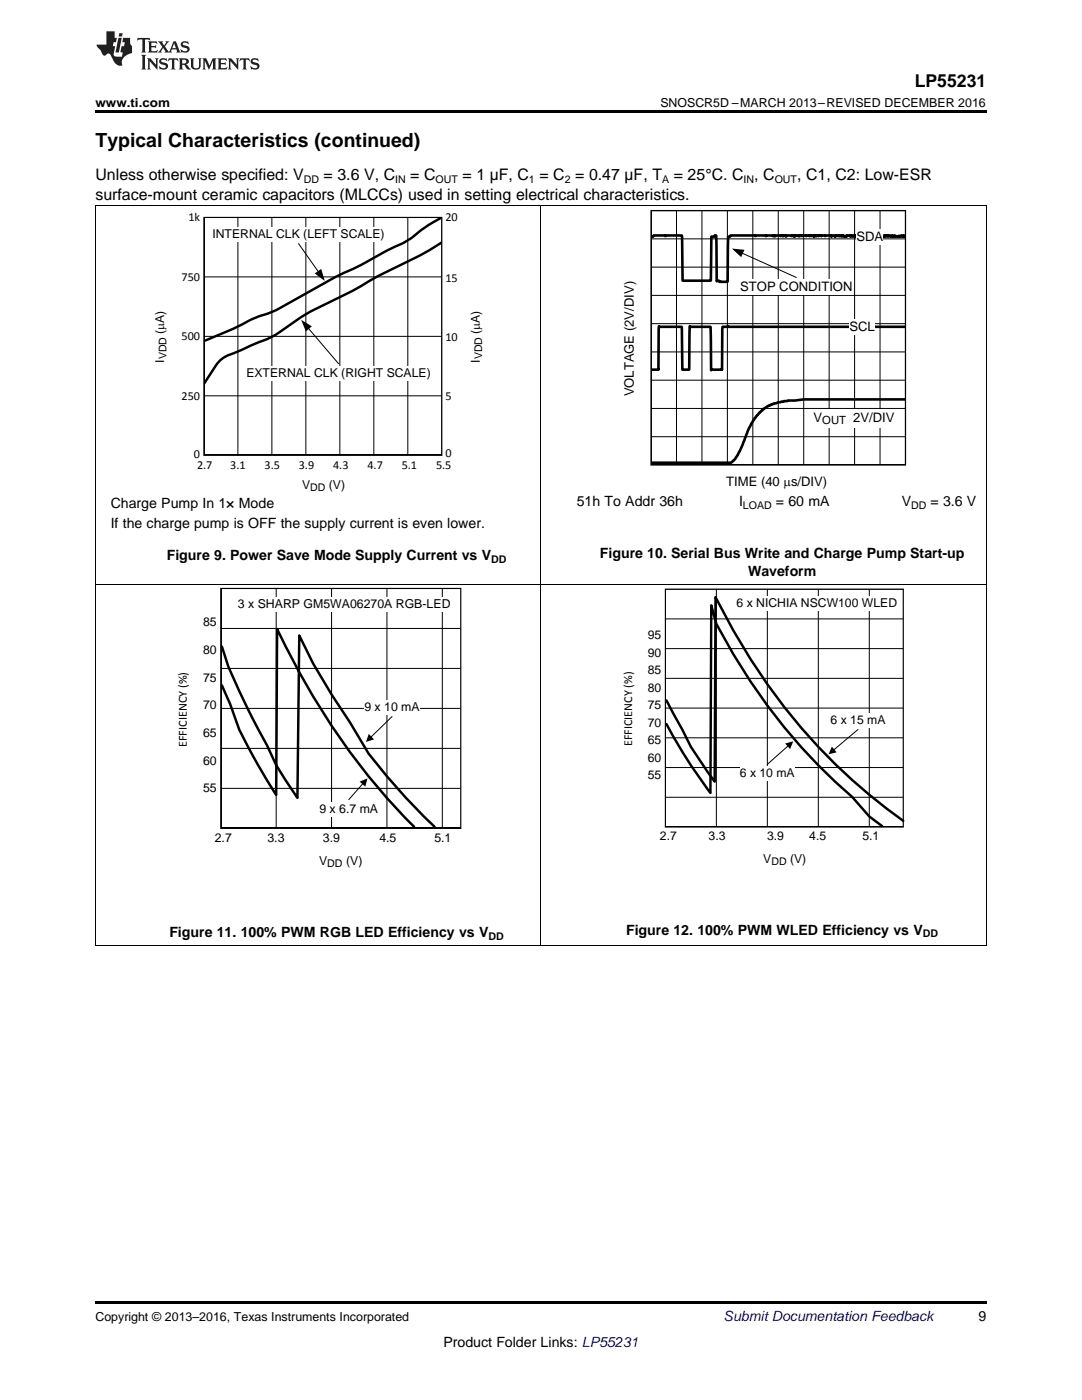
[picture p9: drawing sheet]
<svg xmlns="http://www.w3.org/2000/svg" width="216mm" height="279mm" viewBox="0 0 216 279" stroke-linecap="round" stroke-linejoin="round" font-family="sans-serif">
<path d="M19 188.7h.2zM196.7 188.7h.1zM19 259.7h177.8v.5h-177.8z" fill="#000"/>
<g fill="none" stroke="#000" stroke-width=".2">
<path d="M19.1 116.6v72.1M55.1 117.4v47.9M66.2 117.4v47.9M77.2 117.4v47.9M88.3 117.4v47.9M91.9 117.4h-47.8v47.9h47.8M107.9 116.6v72.1M196.8 116.6v72.1M44.1 133.4h47.8M44.1 125.4h47.8M44.1 157.3h47.8M44.1 149.4h47.8"/>
<path d="M44.1 141.4h47.8M19 188.6h177.8"/>
</g>
<path d="M44.1 117.4v47.9h47.8v-47.9zM43.6 117.3h48.5v48.5h-48.5z" fill-rule="evenodd" fill="#fff"/>
<path d="M44.1 117.4h47.8v47.9h-47.8z" fill="none" stroke="#000" stroke-width=".24"/>
<path d="M47.5 119.1h42.4v2.9h-42.4z" fill-rule="evenodd" fill="#fff"/>
<path d="M72.4 156.3l-2.8 3.3" fill="none" stroke="#000" stroke-width=".2"/>
<path d="M71.8 156l1.5-.6-.4 1.6z" fill="#000"/>
<path d="M63.7 160h11.8v2.9h-11.8z" fill-rule="evenodd" fill="#fff"/>
<path d="M78.2 143l-4.2 4.1" fill="none" stroke="#000" stroke-width=".2"/>
<path d="M73.6 146.5l1 1.1-1.6 .5z" fill="#000"/>
<path d="M72.7 139.6h11.1v3h-11.1z" fill-rule="evenodd" fill="#fff"/>
<path d="M44.3 136.8l1.6 3.7 1.8 5.1 3.7 7 3.7 6.1v-5.9M44.3 129.1a66 66 0 0 0 5.3 12.7l.9 1.8a87.9 87.9 0 0 1 4.6 9.2M59.6 134l-4.3-8.5-.2 27.3M59.6 134a133.4 133.4 0 0 0 23 31M59.6 134l-.3 25.2-4.2-6.4M59.6 134l.1-7.2 2.8 5.6 3.7 6.2 3.6 5.6 3.7 6.2a123.8 123.8 0 0 0 13.2 14.6" fill="none" stroke="#000" stroke-width=".49"/>
<path d="M142.9 117.6v47.4M153.1 117.6v47.4M163.3 117.6v47.4M173.5 117.6v47.4M180.2 117.6h-47.4v47.4h47.4M132.8 135.4h47.4M132.8 129.4h47.4M132.8 123.5h47.4M132.8 159.1h47.4M132.8 153.2h47.4M132.8 147.2h47.4M132.8 141.3h47.4" fill="none" stroke="#000" stroke-width=".2"/>
<path d="M132.8 117.6v47.4h47.4v-47.4zM132.3 117.4h48.3v48.1h-48.3z" fill-rule="evenodd" fill="#fff"/>
<path d="M132.8 117.6h47.4v47.4h-47.4z" fill="none" stroke="#000" stroke-width=".23"/>
<path d="M147 119h32v2.9h-32z" fill-rule="evenodd" fill="#fff"/>
<path d="M157.3 148.8l-4.2 3.7" fill="none" stroke="#000" stroke-width=".2"/>
<path d="M156.7 148.4l1.6-.5-.6 1.6z" fill="#000"/>
<path d="M147.6 152.9h11v3h-11z" fill-rule="evenodd" fill="#fff"/>
<path d="M171.2 145.6l-4.9 4.1" fill="none" stroke="#000" stroke-width=".2"/>
<path d="M166 149l.9 1.1-1.6 .4z" fill="#000"/>
<path d="M165.7 142.3h11v2.9h-11z" fill-rule="evenodd" fill="#fff"/>
<path d="M88.2 48.4l-4.2 2.5-8.3 4.1-5.3 3-8.8 4.4-5.9 3.9a28.6 28.6 0 0 1-5.9 2.8l-1.8 .8a13.1 13.1 0 0 0-4.2 2.1l-.7 .9-2.4 3.7M88.2 43.4a26.9 26.9 0 0 0-5.9 3.9 23.5 23.5 0 0 1-4.8 2.6l-5.8 3.1-5 2.4-11.4 6.4-4.4 1.6-4 2.1-6.2 2.6M133 139.8l4.9 9.3 4.7 6.9 .2-36.8a117.4 117.4 0 0 0 37.4 44.6M133 144.5l1.1 2.1a102.9 102.9 0 0 0 7.7 11.7l.1-37.5 1 3.7a115.2 115.2 0 0 0 27.2 34.6l3.4 3.8 2.5 2" fill="none" stroke="#000" stroke-width=".49"/>
<g fill="none" stroke="#000" stroke-width=".2">
<path d="M19.1 41.1v75.6M40.7 43.4h47.5v47.5h-47.5zM40.7 55.3h47.5M47.5 43.4v47.5M54.2 43.4v47.5M61 43.4v47.5M67.8 43.4v47.5M74.6 43.4v47.5M81.4 43.4v47.5M107.9 41.1v75.6M196.8 41.1v75.6M40.7 79h47.5"/>
<path d="M40.7 67.1h47.5M19 116.6h177.8"/>
</g>
<path d="M40.7 43.4v47.5h47.5v-47.5zM40.2 42.9h48.4v48.4h-48.4z" fill-rule="evenodd" fill="#fff"/>
<path d="M40.7 43.4h47.5v47.5h-47.5z" fill="none" stroke="#000" stroke-width=".23"/>
<path d="M61.5 65.5l6.1 7.1" fill="none" stroke="#000" stroke-width=".2"/>
<path d="M60.1 63.8l2.1 1.3-1.2 1z" fill="#000"/>
<path d="M49.2 73h36.7v2.9h-36.7z" fill-rule="evenodd" fill="#fff"/>
<path d="M59.6 48.6l4 5.7" fill="none" stroke="#000" stroke-width=".2"/>
<path d="M62.8 54.6l1.3-.9 .7 2.4z" fill="#000"/>
<path d="M42.4 45.3h34.3v2.9h-34.3z" fill-rule="evenodd" fill="#fff"/>
<path d="M129.9 47.2h.5v-.2h2.3l.1 .1v-.1h3.2l.2 9h5.6l.1-8.8 1-.2 .1 9.1 .4-.1 .1 .2 .2-.1v.1h1.5l.1-9h.4l.1-.2h4.8l.1 .1 .1-.1h2l.1 .1v-.1h1.2l.1 .1 .1-.1 .2 .1 .3-.1h.9l.1 .1 .1-.1 .3 .1v-.1l.2 .1v-.1h.3l.1 .2 .1-.2h1l.1 .1 .3-.1 .1 .2 .1-.2 .1 .1 .1-.1 .1 .1v-.1h.4l.1 .1 .2-.1 .1 .1 .1-.1 .3 .1 .1-.1h.7l.1 .1 .1-.1h.4l.1 .1 .1-.1 .3 .1 .2-.1 .4 .2 .1-.2 .2 .1 .1-.1 .1 .1 .1-.1 .3 .1v-.1h.4l.1 .1 .1-.1h.5l.1 .1 .1-.1h1l.2 .2 .1-.2h.5v.2l.2-.2 .1 .1 .1-.1 .3 .1v-.1l.3 .1 .3-.1 .2 .2 .1-.2 .4 .2h.3l.1-.2 .1 .1 .1-.1 .5 .1 .1-.1 .1 .2 .1-.2h.2l.1 .2 .2-.2 .2 .1 .2-.1 .1 .2 .3-.2h.1l.1 .2h.2l.1-.2 .1 .2 .1-.1 .2 .1 .4-.1 .1 .1 .1-.2 .1 .2h.2l.1-.2h.3v.2l.1-.1 .1 .1 .1-.1 .2 .1 .1-.2 .2 .2 .1-.2v.1l.4-.1 .4 .2 .1-.2 .1 .1 .1-.1 .1 .2 .3-.2 .1 .2 .1-.1 .3 .1 .1-.2 .2 .2 .1-.2 .2 .1 .3-.1v.2l.2-.2h.2l.1 .2 .1-.1 .1 .1 .2-.2 .2 .2 .1-.1 .1 .1 .1-.2 .1 .2h.5l.1-.1v.1l.1-.1 .3 .1 .2-.2 .2 .2 .2-.2 .3 .2M180.6 79.7h-20.3l-1.7 .2h-1.4l-1.9 .4-2.2 .8-1.4 1.1-.8 .9-1.4 2.2-1.3 3.4-1 2.2-.5 .7-.8 .7h-16M180.6 65.2h-35.3l-.1-.1-.1 .1h-.9l-.1 8.5-2.1 .1-.1 .1-.1-8.7h-4.1l-.1-.1-.1 8.6-1.3 .1-.2-8.6h-4.4l-.1-.1-.1 8.6-1.5 .1" fill="none" stroke="#000" stroke-width=".52"/>
<g fill="none" stroke="#000" stroke-width=".2">
<path d="M129.9 42h50.8v50.8h-50.8zM129.9 59h50.8M129.9 53.3h50.8M129.9 47.7h50.8M135 42v50.8M140.1 42v50.8M145.1 42v50.8M150.2 42v50.8M155.3 42v50.8M160.4 42v50.8M165.4 42v50.8M170.5 42v50.8"/>
<path d="M175.6 42v50.8M129.9 75.9h50.8M129.9 70.2h50.8M129.9 64.6h50.8M129.9 87.2h50.8M129.9 81.5h50.8"/>
</g>
<path d="M129.9 42v50.8h50.8v-50.8zM129.4 41.9h51.5v51.4h-51.5z" fill-rule="evenodd" fill="#fff"/>
<path d="M129.9 42h50.8v50.8h-50.8z" fill="none" stroke="#000" stroke-width=".25"/>
<g fill="#fff">
<path d="M162.3 81.7h16.2v3.7h-16.2z" fill-rule="evenodd"/>
<path d="M169.5 63.7h5.1v3.1h-5.1z" fill-rule="evenodd"/>
<path d="M170.9 45.7h5.3v3.1h-5.3z" fill-rule="evenodd"/>
</g>
<path d="M148 50.5l10.9 4.9" fill="none" stroke="#000" stroke-width=".2"/>
<path d="M146 49.6l2.5 .3-.6 1.4z" fill="#000"/>
<path d="M147.7 55.8h22.4v3.1h-22.4z" fill-rule="evenodd" fill="#fff"/>
<path d="M19 41.1h177.8" fill="none" stroke="#000" stroke-width=".2"/>
<path d="M19 22h177.8v.5h-177.8z" fill="#000"/>
<g fill="#231f20">
<path d="M27.5 7.6l-.1 .5 .4-.2h.6v.1v2.1l-.2 .4h1l-.3-.4v-2.1l.1-.1h.5l.5 .2-.2-.5zM29.5 8.3l.2 .3v1.5l-.2 .4h1.8l.2-.6a1.04 1.04 0 0 1-1.3 .2v-.7h.6l.3 .2v-.6l-.3 .2h-.6v-.6l.8-.1 .4 .3-.2-.5zM31.5 8.3l.9 1.1-.9 1.1h.8l-.2-.2 .5-.7 .4 .7-.2 .2h1.5l-.1-.2 .1-.4h.9l.1 .4-.2 .2h1l-.3-.3-.7-1.9h-.5l-.9 2-.8-1 .9-1h-.8l.1 .3-.3 .5-.4-.6 .2-.2zM34.7 8.6l.4 1h-.7zM36.3 8.4a.63 .63 0 0 0-.2 .7 .63 .63 0 0 0 .6 .4l.6 .2 .1 .2a.75 .75 0 0 1-.7 .4 .75 .75 0 0 1-.6-.5l.1 .7 .1-.1a1.11 1.11 0 0 0 1.5-.6 1.13 1.13 0 0 0-1.2-.8l-.1-.4a1.04 1.04 0 0 1 1.2 .2l-.2-.5-.1 .1-.5-.2zM28.2 10.9l.2 .4v2.2l-.2 .4h1l-.3-.4v-2.2l.3-.4zM29.3 11.6l.3 .4v1.5l-.3 .4h.8l-.2-.4v-1.3l1.5 1.7v-1.9l.2-.4h-.7l.2 .4v.9l-1.1-1.3zM32 11.8a.62 .62 0 0 0-.2 .7 .62 .62 0 0 0 .6 .4l.6 .1 .1 .3a.76 .76 0 0 1-.7 .3 .76 .76 0 0 1-.6-.4l.1 .7 .1-.1a1.11 1.11 0 0 0 1.5-.6 1.13 1.13 0 0 0-1.2-.8l-.1-.4a1.04 1.04 0 0 1 1.2 .2l-.2-.6-.1 .1-.5-.1zM33.7 11.6l-.2 .6a.61 .61 0 0 1 .8-.3v1.6l-.2 .4h.9l-.2-.4v-1.6a.63 .63 0 0 1 .8 .3l-.2-.6zM35.6 11.6l.3 .4v1.5l-.3 .4h1l-.2-.2v-.8l.5 .2a.76 .76 0 0 0 1.2 .7l-1-1a.58 .58 0 0 0 .6-.5 .58 .58 0 0 0-.5-.6zM36.4 11.9h.1a.45 .45 0 0 1 .5 .1 .45 .45 0 0 1 .1 .5l-.7 .2zM37.9 11.6l.2 .2a2.17 2.17 0 0 0 .3 1.9 .99 .99 0 0 0 1.6-.6v-1.1l.2-.4h-.7l.2 .2a1.92 1.92 0 0 1-.2 1.8 .6 .6 0 0 1-.9-.5v-1.1l.2-.4zM40.4 11.6l.2 .4v1.5l-.2 .4h.7l-.2-.4v-1.4l.8 1.8 .8-1.8v1.4l-.2 .4h.9l-.2-.4v-1.5l.2-.4h-.8l-.6 1.5-.6-1.5zM43.4 11.6l.2 .4v1.5l-.2 .4h1.8l.2-.6a1.04 1.04 0 0 1-1.3 .1v-.6h.5l.4 .2v-.6l-.4 .2h-.5v-.7h.8l.3 .3-.1-.6zM45.5 11.6l.2 .4v1.5l-.2 .4h.7l-.2-.4v-1.3l1.5 1.7v-1.9l.2-.4h-.7l.2 .4v.9l-1.1-1.3zM47.9 11.6l-.1 .6a.61 .61 0 0 1 .8-.3v1.6l-.3 .4h1l-.3-.4 .1-1.6a.63 .63 0 0 1 .7 .3l-.1-.6zM50.2 11.8a.62 .62 0 0 0-.2 .7 .62 .62 0 0 0 .6 .4l.6 .1 .2 .3a.76 .76 0 0 1-.8 .3 .76 .76 0 0 1-.6-.4l.1 .7 .2-.1a1.11 1.11 0 0 0 1.5-.6 1.13 1.13 0 0 0-1.3-.8l-.1-.4a1.04 1.04 0 0 1 1.2 .2l-.1-.6-.2 .1-.5-.1z"/>
<path d="M21.2 6.3v2.6h-1.9l.1 .4 .7 .9a.91 .91 0 0 0 1 .8 .56 .56 0 0 1 .5-.3 .56 .56 0 0 1 .5 .3l.4 .8a1.53 1.53 0 0 0 1.9 1.2 1.54 1.54 0 0 1 1-2.1l.9-.3v-1.4a1.52 1.52 0 0 1-.3-1.6h-1.4l-.2 .8h.5l-.2 .8h-.4l-.2 1v.2l.4 .1-.2 .8a1.93 1.93 0 0 1-1.6-.3l.3-1.8h-.5l.2-.8h.4l.2-.8h-.4v-1.3zM23.6 7.6l-.6 2.9h.7l.6-2.9zM23.8 6.6l-.1 .7h.6l.2-.7z"/>
</g>
<text font-size="3.9" x="19" y="29.3">Typical Characteristics (continued)</text>
<text font-size="3.5" x="182.5" y="17.3">LP55231</text>
<g font-size="3.2">
<text x="19" y="36">Unless otherwise specified: V</text>
<text x="64.6" y="36">= 3.6 V, C</text>
<text x="81.9" y="36">= C</text>
<text x="92.3" y="36">= 1 µF, C = C = 0.47 µF, T</text>
<text x="134.4" y="36">= 25°C. C , C</text>
<text x="159" y="36">, C1, C2: Low-ESR</text>
<text x="19" y="39.9">surface-mount ceramic capacitors (MLCCs) used in setting electrical characteristics.</text>
</g>
<g font-size="2.8">
<text x="22.1" y="101.5">Charge Pump In 1× Mode</text>
<text x="115.1" y="101">51h To Addr 36h</text>
<text x="147.5" y="101">I</text>
<text x="154.8" y="101">= 60 mA</text>
<text x="179.9" y="101">V</text>
<text x="185.7" y="101">= 3.6 V</text>
<text x="22.1" y="105.4">If the charge pump is OFF the supply current is even lower.</text>
<text x="33.3" y="111.8">Figure 9. Power Save Mode Supply Current vs V</text>
<text x="119.7" y="111.4">Figure 10. Serial Bus Write and Charge Pump Start-up</text>
<text x="149.3" y="114.9">Waveform</text>
<text x="33.8" y="186.9">Figure 11. 100% PWM RGB LED Efficiency vs V</text>
<text x="124.9" y="186.5">Figure 12. 100% PWM WLED Efficiency vs V</text>
<text x="195.3" y="263.6">9</text>
<text x="88.5" y="268.9">Product Folder Links: LP55231</text>
</g>
<text font-size="2.8" fill="#0000c8" x="144.4" y="263.6">Submit Documentation Feedback</text>
<g font-size="2.6">
<text x="170.9" y="48.1">SDA</text>
<text x="147.7" y="58.2">STOP CONDITION</text>
<text x="169.5" y="66.1">SCL</text>
<text x="126.5" y="79.1" transform="rotate(-90 126.5 79.1)">VOLTAGE (2V/DIV)</text>
<text x="162.3" y="84.2">V</text>
<text x="170.3" y="84.2">2V/DIV</text>
<text x="144.9" y="97">TIME (40 Ps/DIV)</text>
</g>
<g font-size="2.5">
<text x="19" y="21.4">www.ti.com</text>
<text x="131.8" y="21.4">SNOSCR5D –MARCH 2013–REVISED DECEMBER 2016</text>
<text x="40.5" y="125">85</text>
<text x="47.5" y="121.3">3 x SHARP GM5WA06270A RGB-LED</text>
<text x="40.5" y="130.5">80</text>
<text x="40.5" y="136.1">75</text>
<text x="40.5" y="141.6">70</text>
<text x="72.7" y="141.9">9 x 10 mA</text>
<text x="37.3" y="149.2" transform="rotate(-90 37.3 149.2)">EFFICIENCY (%)</text>
<text x="40.5" y="147.1">65</text>
<text x="40.5" y="152.6">60</text>
<text x="40.5" y="158.2">55</text>
<text x="42.9" y="168">2.7</text>
<text x="63.7" y="162.2">9 x 6.7 mA</text>
<text x="64.4" y="168">3.9</text>
<text x="75.7" y="168">4.5</text>
<text x="86.7" y="168">5.1</text>
<text x="53.4" y="168.1">3.3</text>
<text x="63.7" y="172.6">V</text>
<text x="69" y="172.6">(V)</text>
<text x="19" y="263.6">Copyright © 2013–2016, Texas Instruments Incorporated</text>
</g>
<g font-size="2.4">
<text x="37.6" y="44.1">1k</text>
<text x="42.4" y="47.5">INTERNAL CLK (LEFT SCALE)</text>
<text x="88.9" y="44">20</text>
<text x="36.2" y="56.1">750</text>
<text x="88.9" y="56.2">15</text>
<text x="32.8" y="66.6" transform="rotate(-90 32.8 66.6)">(PA)</text>
<text x="36.2" y="67.9">500</text>
<text x="88.9" y="68">10</text>
<text x="95.8" y="66.6" transform="rotate(-90 95.8 66.6)">(PA)</text>
<text x="32.8" y="72.4" transform="rotate(-90 32.8 72.4)">I</text>
<text x="49.2" y="75.2">EXTERNAL CLK (RIGHT SCALE)</text>
<text x="95.8" y="72.4" transform="rotate(-90 95.8 72.4)">I</text>
<text x="36.2" y="79.8">250</text>
<text x="88.9" y="79.8">5</text>
<text x="38.7" y="91.5">0</text>
<text x="39.3" y="93.6">2.7</text>
<text x="45.9" y="93.6">3.1</text>
<text x="52.8" y="93.6">3.5</text>
<text x="59.6" y="93.6">3.9</text>
<text x="66.5" y="93.6">4.3</text>
<text x="73.3" y="93.6">4.7</text>
<text x="80.2" y="93.6">5.1</text>
<text x="87" y="93.6">5.5</text>
<text x="88.9" y="91.3">0</text>
<text x="60.3" y="97.5">V</text>
<text x="65.6" y="97.5">(V)</text>
<text x="147" y="121.2">6 x NICHIA NSCW100 WLED</text>
<text x="129.3" y="127.5">95</text>
<text x="129.3" y="131">90</text>
<text x="129.3" y="134.5">85</text>
<text x="129.3" y="138">80</text>
<text x="129.3" y="141.5">75</text>
<text x="126.1" y="149" transform="rotate(-90 126.1 149)">EFFICIENCY (%)</text>
<text x="129.3" y="145">70</text>
<text x="129.3" y="148.5">65</text>
<text x="165.7" y="144.4">6 x 15 mA</text>
<text x="129.3" y="152">60</text>
<text x="129.3" y="155.5">55</text>
<text x="147.6" y="155.1">6 x 10 mA</text>
<text x="131.7" y="167.6">2.7</text>
<text x="141.4" y="167.7">3.3</text>
<text x="153.1" y="167.6">3.9</text>
<text x="161.5" y="167.6">4.5</text>
<text x="172.1" y="167.6">5.1</text>
<text x="152.3" y="172.2">V</text>
<text x="157.7" y="172.2">(V)</text>
</g>
<text font-size="2.3" x="164.1" y="84.7">OUT</text>
<g font-size="2.1">
<text x="60.6" y="36.6">DD</text>
<text x="78.8" y="36.6">IN</text>
<text x="86.9" y="36.6">OUT</text>
<text x="105.6" y="36.6">1</text>
<text x="112.7" y="36.6">2</text>
<text x="132.1" y="36.6">A</text>
<text x="148.4" y="36.6">IN</text>
<text x="154.6" y="36.6">OUT</text>
<text x="33.2" y="71.7" transform="rotate(-90 33.2 71.7)">VDD</text>
<text x="96.2" y="71.7" transform="rotate(-90 96.2 71.7)">VDD</text>
<text x="61.9" y="98">DD</text>
<text x="148.2" y="101.6">LOAD</text>
<text x="181.8" y="101.6">DD</text>
<text x="98" y="112.4">DD</text>
<text x="65.3" y="173.1">DD</text>
<text x="153.9" y="172.7">DD</text>
<text x="97.5" y="187.5">DD</text>
<text x="184.2" y="187.1">DD</text>
</g>
</svg>
